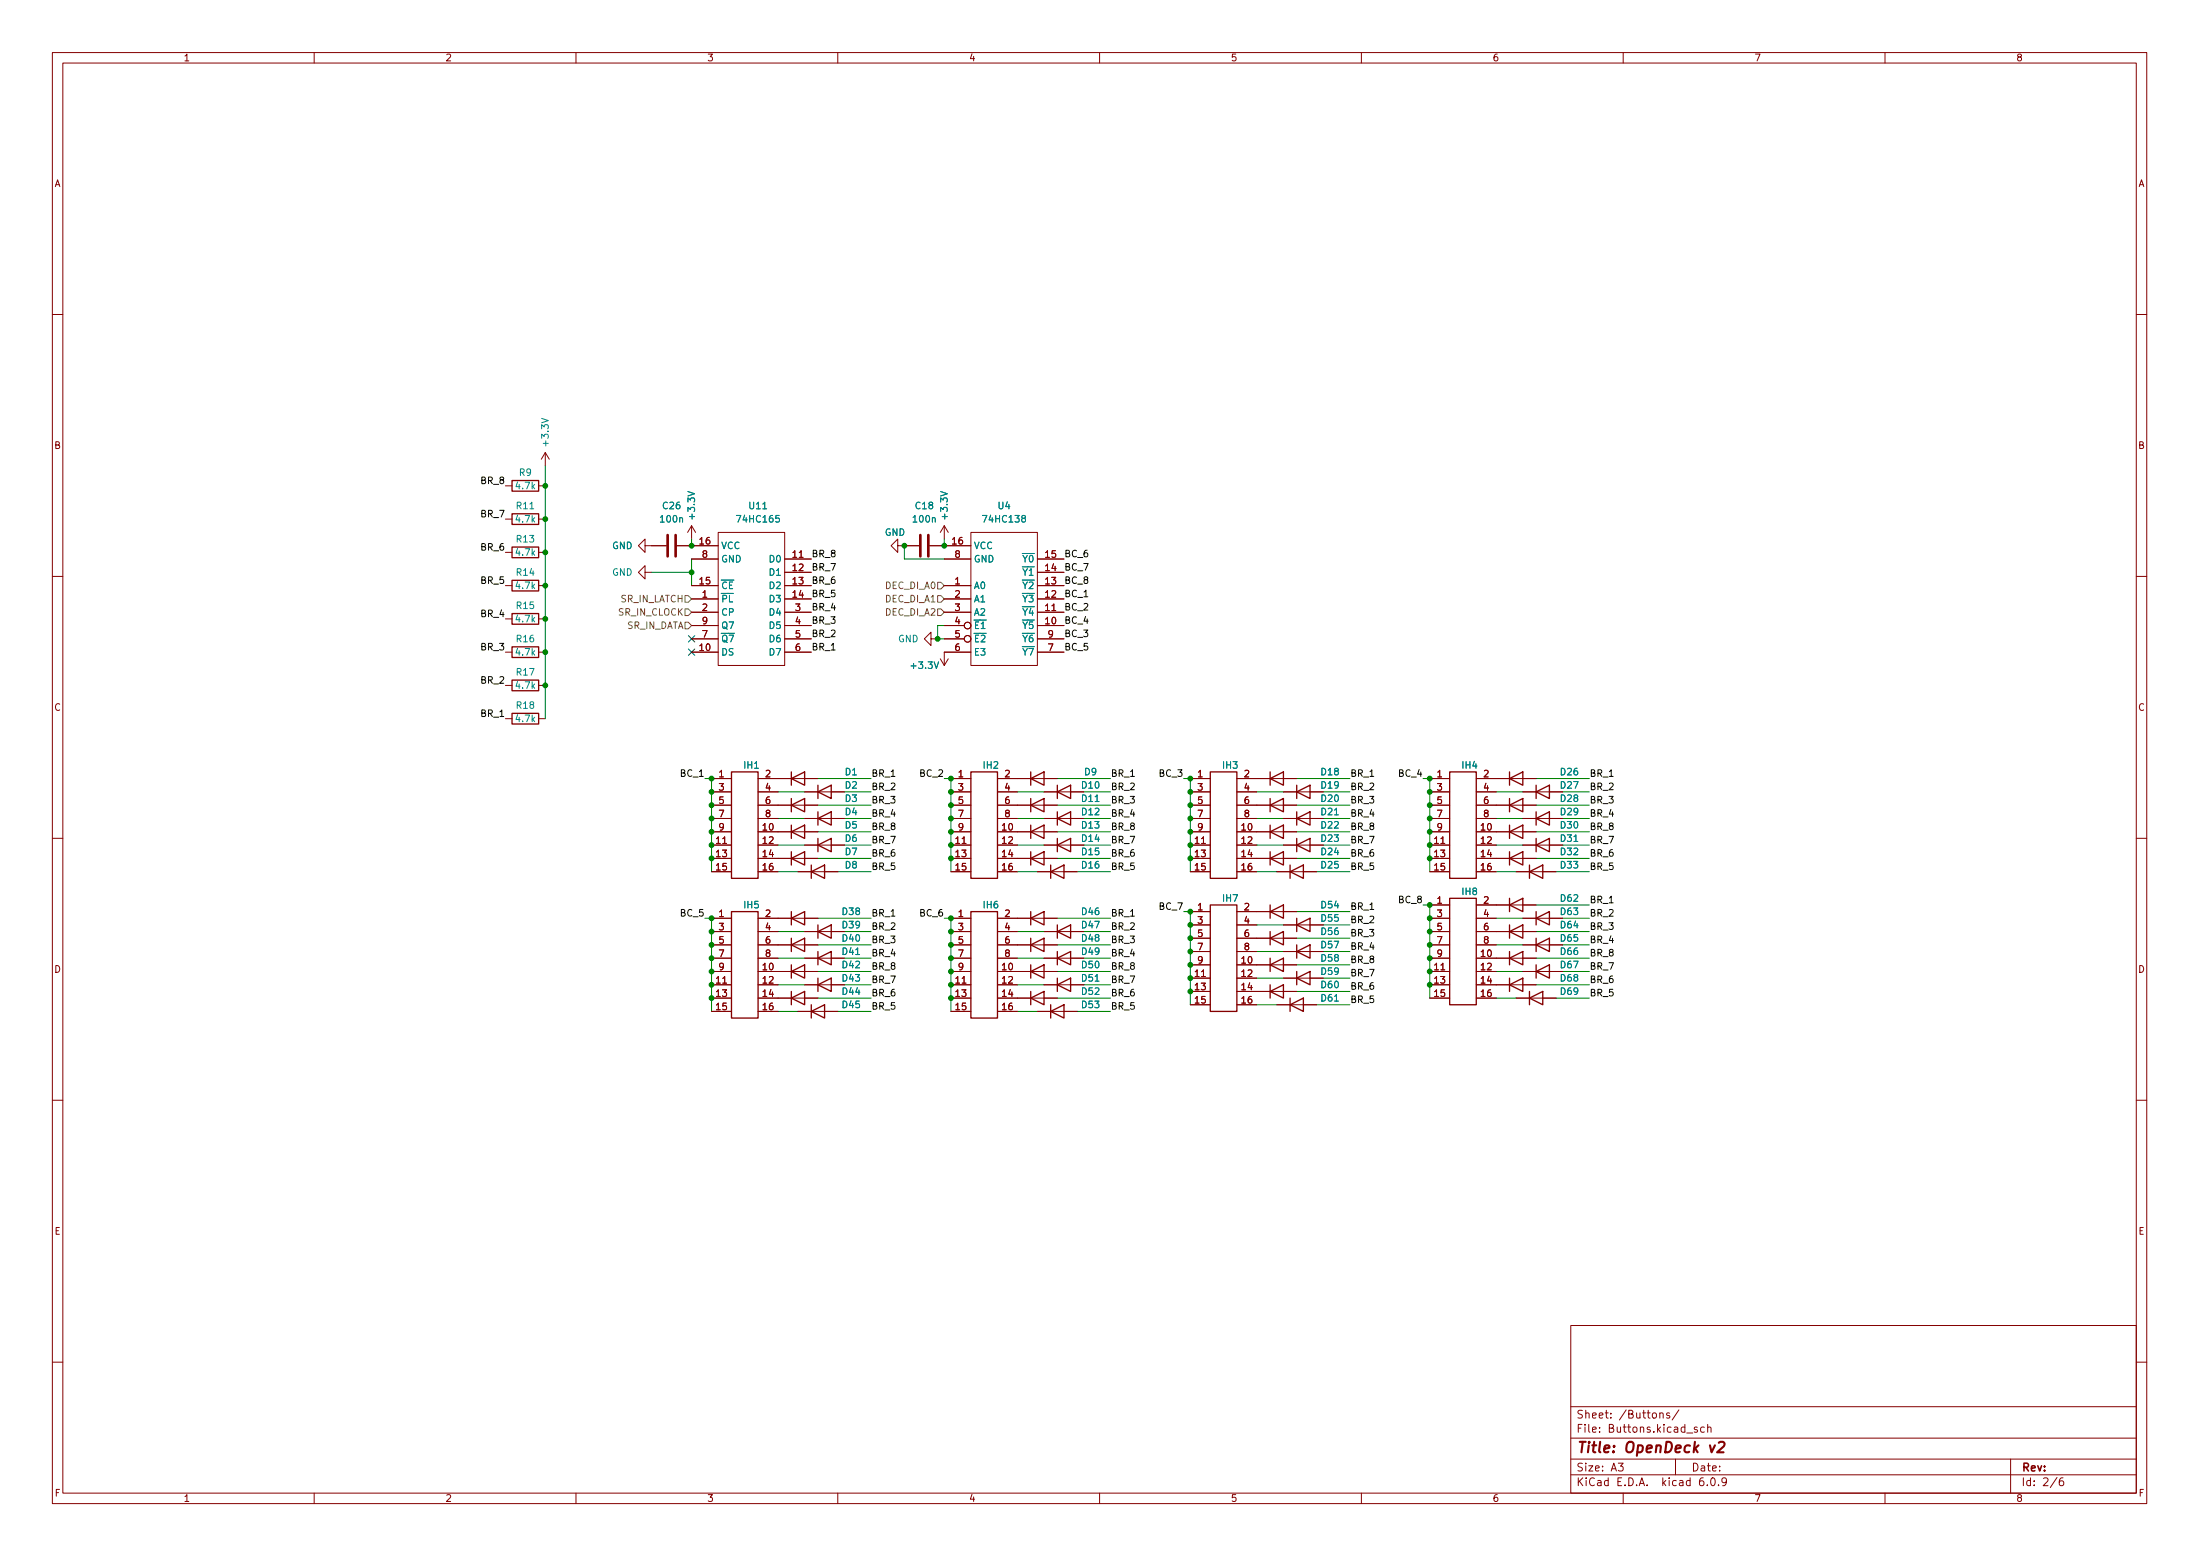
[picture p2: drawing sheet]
<svg xmlns="http://www.w3.org/2000/svg" width="420mm" height="297mm" viewBox="0 0 420 297" stroke-linecap="round" stroke-linejoin="round" font-family="sans-serif">
<g fill="none" stroke="#840000" stroke-width=".19">
<path d="M10 10h400v277h-400zM12 12h396v273h-396zM60 10v2M110 10v2M160 10v2M210 10v2M260 10v2M310 10v2M360 10v2M10 60h2M408 60h2M96.5 99.1h1.3"/>
<path d="M96.5 92.7h1.3M102.9 99.1h1.2M102.9 92.7h1.2M104.1 86.4l-.7 1.3M104.1 86.4v2.5M104.1 86.4l.8 1.3M10 110h2M96.5 111.8h1.3M96.5 118.1h1.3M96.5 105.4h1.3M102.9 111.8h1.2M102.9 118.1h1.2"/>
<path d="M102.9 105.4h1.2M123.2 109.3v-1.3l-1.3 1.3 1.3 1.2v-1.2h1.3M123.2 104.2v-1.3l-1.3 1.3 1.3 1.2v-1.2h4.1M129.3 104.2h7.9M132.1 114.3h5.1M132.1 106.7h5.1M132.1 111.8h5.1M132.1 116.9h5.1M132.1 119.4h5.1M132.1 100.4l-.8 1.2M132.1 100.4v2.5M132.1 100.4l.7 1.2"/>
<path d="M137.2 101.6h12.7v25.4h-12.7zM149.9 114.3h5M149.9 106.7h5M149.9 109.3h5M149.9 111.8h5M149.9 116.9h5M149.9 119.4h5M171.4 104.2v-1.3l-1.2 1.3 1.2 1.2v-1.2h4.1M177.5 104.2h7.9M180.3 114.3h5.1M180.3 106.7h5.1M180.3 111.8h5.1"/>
<path d="M180.3 116.9h5.1M180.3 119.4h3.8M180.3 100.4v2.5M180.3 100.4l-.7 1.2M180.3 100.4l.8 1.2M185.4 101.6h12.7v25.4h-12.7zM198.1 114.3h5.1M198.1 106.7h5.1M198.1 109.3h5.1M198.1 111.8h5.1M198.1 116.9h5.1M198.1 119.4h5.1"/>
<path d="M408 110h2M96.5 124.5h1.3M96.5 137.2h1.3M96.5 130.8h1.3M102.9 124.5h1.2M102.9 137.2h1.2M102.9 130.8h1.2M132.1 124.5h5.1M132.1 122h5.1M149.9 124.5h5M149.9 122h5M177.8 122v-1.3l-1.3 1.3 1.3 1.2v-1.2h1.3"/>
<path d="M179.6 125.8l.7 1.2M180.3 122h3.8M181.1 125.8l-.8 1.2M185.4 124.5h-5.1v2.5M198.1 124.5h5.1M198.1 122h5.1M135.9 148.6h3.8M135.9 158.8h3.8M135.9 151.2h3.8M135.9 153.7h3.8M135.9 156.2h3.8M144.8 148.6h11.4"/>
<path d="M144.8 158.8h11.4M144.8 151.2h3.8M144.8 153.7h11.4M144.8 156.2h3.8M153.7 151.2h7.6M153.7 156.2h7.6M181.6 148.6h3.8M181.6 158.8h3.8M181.6 151.2h3.8M181.6 153.7h3.8M181.6 156.2h3.8M190.5 148.6h11.4"/>
<path d="M190.5 158.8h11.4M190.5 151.2h3.8M190.5 153.7h11.4M190.5 156.2h3.8M199.4 151.2h7.6M199.4 156.2h7.6M227.3 148.6h3.8M227.3 158.8h3.8M227.3 151.2h3.8M227.3 153.7h3.8M227.3 156.2h3.8M236.2 148.6h11.4"/>
<path d="M236.2 158.8h11.4M236.2 151.2h3.8M236.2 153.7h11.4M236.2 156.2h3.8M245.1 151.2h7.6M245.1 156.2h7.6M273 148.6h3.9M273 158.8h3.9M273 151.2h3.9M273 153.7h3.9M273 156.2h3.9M281.9 148.6h11.5"/>
<path d="M281.9 158.8h11.5M281.9 151.2h3.8M281.9 153.7h11.5M281.9 156.2h3.8M290.8 151.2h7.6M290.8 156.2h7.6M10 160h2M135.9 161.3h3.8M135.9 163.9h3.8M135.9 166.4h3.8M135.9 175.3h3.8M135.9 177.8h3.8"/>
<path d="M144.8 161.3h3.8M144.8 163.9h11.4M144.8 166.4h3.8M144.8 175.3h11.4M144.8 177.8h3.8M152.4 166.4h7.6M153.7 161.3h7.6M153.7 177.8h7.6M181.6 161.3h3.8M181.6 163.9h3.8M181.6 166.4h3.8M181.6 175.3h3.8"/>
<path d="M181.6 177.8h3.8M190.5 161.3h3.8M190.5 163.9h11.4M190.5 166.4h3.8M190.5 175.3h11.4M190.5 177.8h3.8M198.1 166.4h7.6M199.4 161.3h7.6M199.4 177.8h7.6M227.3 161.3h3.8M227.3 163.9h3.8M227.3 166.4h3.8"/>
<path d="M227.3 174h3.8M227.3 176.6h3.8M227.3 179.1h3.8M236.2 161.3h3.8M236.2 163.9h11.4M236.2 166.4h3.8M236.2 174h11.4M236.2 176.6h3.8M236.2 179.1h11.4M243.8 166.4h7.7M245.1 161.3h7.6M245.1 176.6h7.6"/>
<path d="M273 161.3h3.9M273 163.9h3.9M273 166.4h3.9M273 175.3h3.9M273 177.8h3.9M273 172.8h3.9M281.9 161.3h3.8M281.9 163.9h11.5M281.9 166.4h3.8M281.9 175.3h3.8M281.9 177.8h11.5M281.9 172.8h11.5"/>
<path d="M289.6 166.4h7.6M290.8 161.3h7.6M290.8 175.3h7.6M408 160h2M135.9 188h3.8M135.9 182.9h3.8M135.9 185.5h3.8M135.9 190.5h3.8M135.9 193.1h3.8M135.9 180.4h3.8M144.8 188h3.8M144.8 182.9h3.8"/>
<path d="M144.8 185.5h11.4M144.8 190.5h11.4M144.8 193.1h3.8M144.8 180.4h11.4M152.4 193.1h7.6M153.7 188h7.6M153.7 182.9h7.6M181.6 188h3.8M181.6 182.9h3.8M181.6 185.5h3.8M181.6 190.5h3.8M181.6 193.1h3.8"/>
<path d="M181.6 180.4h3.8M190.5 188h3.8M190.5 182.9h3.8M190.5 185.5h11.4M190.5 190.5h11.4M190.5 193.1h3.8M190.5 180.4h11.4M198.1 193.1h7.6M199.4 188h7.6M199.4 182.9h7.6M227.3 184.2h3.8M227.3 186.7h3.8"/>
<path d="M227.3 189.3h3.8M227.3 191.8h3.8M227.3 181.6h3.8M236.2 184.2h11.4M236.2 186.7h3.8M236.2 189.3h11.4M236.2 191.8h3.8M236.2 181.6h3.8M243.8 191.8h7.7M245.1 186.7h7.6M245.1 181.6h7.6M273 188h3.9"/>
<path d="M273 182.9h3.9M273 185.5h3.9M273 190.5h3.9M273 180.4h3.9M281.9 188h11.5M281.9 182.9h11.5M281.9 185.5h3.8M281.9 190.5h3.8M281.9 180.4h3.8M289.6 190.5h7.6M290.8 185.5h7.6M290.8 180.4h7.6"/>
<path d="M10 210h2M408 210h2M300 253h108v32h-108zM10 260h2M300 278.5h108M300 274.5h108M300 268.5h108M309.1 279.3h.9l-.5 .6 .4 .1v.7l-.2 .1-.6-.1M317 269.9l.2-.2 .4 .1v.9M317 269.7v1M318.9 269.8l-.4-.1-.2 .2 .1 .2 .5 .2v.3h-.6M320 278.5v3"/>
<path d="M320.6 269.1l-1.2 2M322.1 273.6h1.2M324.1 272.5l-.3-.1-.2 .2v.2l.5 .2v.3h-.5M325.5 272.5l-.4-.1-.3 .3 .1 .6h.6M326.1 272.6l.3-.2 .3 .1 .1 .9M326.1 271.9v1.5M384 278.5v6.5M408 260h2M60 285v2M110 285v2M160 285v2M210 285v2"/>
<path d="M260 285v2M300 281.5h108M310 285v2M325.3 282.1a.59 .59 0 0 0-.7 .7v.5l.1 .2 .4 .1 .3-.1v-.5l-.1-.2-.4-.1-.3 .3M326.1 283.5v.1M326.8 282.3l.3-.2a.8 .8 0 0 1 .5 .8 .8 .8 0 0 1-.5 .7l-.3-.1-.1-.5zM328.2 283.5v.1M329.7 282.8l-.3 .2h-.3l-.2-.2 .1-.6 .4-.1 .2 .2a.99 .99 0 0 1-.3 1.3h-.3M360 285v2M392.9 282l-1.3 2M394 282.1a.6 .6 0 0 0-.7 .7v.5l.1 .2 .4 .1 .3-.1v-.5l-.1-.2-.4-.1-.3 .3"/>
<circle cx="184.8" cy="119.4" r=".63"/>
<circle cx="184.8" cy="122" r=".63"/>
</g>
<path d="M326.6 275.9l.3 1.3 .6-1.3M328.2 275.4l.4-.2h.4l.3 .2v.4l-.1 .3-1.3 1.1h1.3" fill="none" stroke="#840000" stroke-width=".4"/>
<g fill="none" stroke="#840000" stroke-width=".25">
<path d="M97.8 98.1h5.1v2h-5.1zM97.8 91.7h5.1v2.1h-5.1zM97.8 110.8h5.1v2h-5.1zM97.8 117.1h5.1v2.1h-5.1zM97.8 104.4h5.1v2.1h-5.1zM97.8 123.5h5.1v2h-5.1zM97.8 136.2h5.1v2h-5.1zM97.8 129.8h5.1v2.1h-5.1zM139.7 147.4h5.1v20.3h-5.1zM151.1 158.8l2.6-1.3v2.6zM151.1 148.6l2.6-1.2v2.5zM151.1 153.7l2.6-1.3v2.6z"/>
<path d="M151.1 147.4v2.5M151.1 152.4v2.6M151.1 157.5v2.6M156.2 151.2l2.5-1.3v2.5zM156.2 156.2l2.5-1.2v2.5zM156.2 149.9v2.5M156.2 155v2.5M185.4 147.4h5.1v20.3h-5.1zM196.8 153.7l2.6-1.3v2.6zM196.8 148.6l2.6-1.2v2.5zM196.8 158.8l2.6-1.3v2.6zM196.8 147.4v2.5"/>
<path d="M196.8 152.4v2.6M196.8 157.5v2.6M201.9 156.2l2.6-1.2v2.5zM201.9 151.2l2.6-1.3v2.5zM201.9 149.9v2.5M201.9 155v2.5M231.1 147.4h5.1v20.3h-5.1zM242.6 153.7l2.5-1.3v2.6zM242.6 148.6l2.5-1.2v2.5zM242.6 158.8l2.5-1.3v2.6zM242.6 147.4v2.5M242.6 152.4v2.6"/>
<path d="M242.6 157.5v2.6M247.6 151.2l2.6-1.3v2.5zM247.6 156.2l2.6-1.2v2.5zM247.6 149.9v2.5M247.6 155v2.5M276.9 147.4h5v20.3h-5zM288.3 158.8l2.5-1.3v2.6zM288.3 148.6l2.5-1.2v2.5zM288.3 153.7l2.5-1.3v2.6zM288.3 147.4v2.5M288.3 152.4v2.6M288.3 157.5v2.6"/>
<path d="M293.4 156.2l2.5-1.2v2.5zM293.4 151.2l2.5-1.3v2.5zM293.4 149.9v2.5M293.4 155v2.5M139.7 174h5.1v20.3h-5.1zM151.1 175.3l2.6-1.3v2.6zM151.1 163.9l2.6-1.3v2.5zM151.1 162.6v2.5M151.1 174v2.6M151.1 179.1v2.5M154.9 166.4l2.6-1.3v2.6zM154.9 165.1v2.6"/>
<path d="M156.2 177.8l2.5-1.2v2.5zM156.2 161.3l2.5-1.2v2.5zM156.2 160.1v2.5M156.2 176.6v2.5M185.4 174h5.1v20.3h-5.1zM196.8 163.9l2.6-1.3v2.5zM196.8 175.3l2.6-1.3v2.6zM196.8 162.6v2.5M196.8 174v2.6M196.8 179.1v2.5M200.7 166.4l2.5-1.3v2.6zM200.7 165.1v2.6"/>
<path d="M201.9 161.3l2.6-1.2v2.5zM201.9 177.8l2.6-1.2v2.5zM201.9 160.1v2.5M201.9 176.6v2.5M231.1 172.8h5.1v20.3h-5.1zM242.6 163.9l2.5-1.3v2.5zM242.6 174l2.5-1.2v2.5zM242.6 179.1l2.5-1.3v2.6zM242.6 162.6v2.5M242.6 172.8v2.5M242.6 177.8v2.6M246.4 166.4l2.5-1.3v2.6z"/>
<path d="M246.4 165.1v2.6M247.6 161.3l2.6-1.2v2.5zM247.6 176.6l2.6-1.3v2.5zM247.6 160.1v2.5M247.6 175.3v2.5M276.9 171.5h5v20.3h-5zM288.3 177.8l2.5-1.2v2.5zM288.3 172.8l2.5-1.3v2.5zM288.3 163.9l2.5-1.3v2.5zM288.3 162.6v2.5M288.3 171.5v2.5M288.3 176.6v2.5"/>
<path d="M292.1 166.4l2.5-1.3v2.6zM292.1 165.1v2.6M293.4 175.3l2.5-1.3v2.6zM293.4 161.3l2.5-1.2v2.5zM293.4 160.1v2.5M293.4 174v2.6M293.4 179.1v2.5M151.1 180.4l2.6-1.3v2.5zM151.1 185.5l2.6-1.3v2.5zM151.1 190.5l2.6-1.2v2.5zM151.1 184.2v2.5M151.1 189.3v2.5"/>
<path d="M154.9 193.1l2.6-1.3v2.5zM154.9 191.8v2.5M156.2 188l2.5-1.3v2.6zM156.2 182.9l2.5-1.3v2.6zM156.2 181.6v2.6M156.2 186.7v2.6M196.8 185.5l2.6-1.3v2.5zM196.8 180.4l2.6-1.3v2.5zM196.8 190.5l2.6-1.2v2.5zM196.8 184.2v2.5M196.8 189.3v2.5M200.7 193.1l2.5-1.3v2.5z"/>
<path d="M200.7 191.8v2.5M201.9 182.9l2.6-1.3v2.6zM201.9 188l2.6-1.3v2.6zM201.9 181.6v2.6M201.9 186.7v2.6M242.6 184.2l2.5-1.3v2.6zM242.6 189.3l2.5-1.3v2.5zM242.6 182.9v2.6M242.6 188v2.5M246.4 191.8l2.5-1.3v2.6zM246.4 190.5v2.6M247.6 181.6l2.6-1.2v2.5z"/>
<path d="M247.6 186.7l2.6-1.2v2.5zM247.6 180.4v2.5M247.6 185.5v2.5M288.3 182.9l2.5-1.3v2.6zM288.3 188l2.5-1.3v2.6zM288.3 181.6v2.6M288.3 186.7v2.6M292.1 190.5l2.5-1.2v2.5zM292.1 189.3v2.5M293.4 180.4l2.5-1.3v2.5zM293.4 185.5l2.5-1.3v2.5zM293.4 184.2v2.5"/>
</g>
<path d="M127.5 102.1v4.1M129 102.1v4.1M175.8 102.1v4.1M177.3 102.1v4.1" fill="none" stroke="#840000" stroke-width=".51"/>
<path d="M130.8 116.2h.6l.7 .7-.7 .6h-.6zM130.8 118.8h.6l.7 .6-.7 .7h-.6zM130.8 113.7h.6l.7 .6-.7 .7h-.6zM179.1 113.7h.6l.6 .6-.6 .7h-.6zM179.1 116.2h.6l.6 .7-.6 .6h-.6zM179.1 111.2h.6l.6 .6-.6 .6h-.6z" fill="none" stroke="#848400" stroke-width=".19"/>
<g fill="none" stroke="#008400" stroke-width=".19">
<path d="M104.1 88.9v48.3M124.5 109.3h7.6M132.1 102.9v1.3M132.1 106.7v5.1M172.7 104.2v2.5h7.6M180.3 119.4h-1.2v2.6h1.2M180.3 102.9v1.3M134.6 148.6h1.3v17.8M148.6 151.2h5.1M148.6 156.2h5.1M156.2 148.6h10.2M156.2 153.7h10.2"/>
<path d="M156.2 158.8h10.2M161.3 151.2h5.1M161.3 156.2h5.1M180.3 148.6h1.3v17.8M194.3 151.2h5.1M194.3 156.2h5.1M201.9 148.6h10.2M201.9 153.7h10.2M201.9 158.8h10.2M207 151.2h5.1M207 156.2h5.1M226.1 148.6h1.2v17.8"/>
<path d="M240 151.2h5.1M240 156.2h5.1M247.6 148.6h10.2M247.6 153.7h10.2M247.6 158.8h10.2M252.7 151.2h5.1M252.7 156.2h5.1M271.8 148.6h1.2v17.8M285.7 151.2h5.1M285.7 156.2h5.1M293.4 148.6h10.1M293.4 153.7h10.1"/>
<path d="M293.4 158.8h10.1M298.4 151.2h5.1M298.4 156.2h5.1M134.6 175.3h1.3v17.8M148.6 166.4h3.8M148.6 161.3h5.1M148.6 177.8h5.1M156.2 163.9h10.2M156.2 175.3h10.2M160 166.4h6.4M161.3 161.3h5.1M161.3 177.8h5.1"/>
<path d="M180.3 175.3h1.3v17.8M194.3 166.4h3.8M194.3 161.3h5.1M194.3 177.8h5.1M201.9 163.9h10.2M201.9 175.3h10.2M205.7 166.4h6.4M207 161.3h5.1M207 177.8h5.1M226.1 174h1.2v17.8M240 166.4h3.8M240 161.3h5.1"/>
<path d="M240 176.6h5.1M247.6 163.9h10.2M247.6 174h10.2M247.6 179.1h10.2M251.5 166.4h6.3M252.7 161.3h5.1M252.7 176.6h5.1M271.8 172.8h1.2v17.7M285.7 166.4h3.9M285.7 161.3h5.1M285.7 175.3h5.1M293.4 163.9h10.1"/>
<path d="M293.4 177.8h10.1M293.4 172.8h10.1M297.2 166.4h6.3M298.4 161.3h5.1M298.4 175.3h5.1M148.6 193.1h3.8M148.6 182.9h5.1M148.6 188h5.1M156.2 190.5h10.2M156.2 180.4h10.2M156.2 185.5h10.2M160 193.1h6.4"/>
<path d="M161.3 182.9h5.1M161.3 188h5.1M194.3 193.1h3.8M194.3 182.9h5.1M194.3 188h5.1M201.9 190.5h10.2M201.9 180.4h10.2M201.9 185.5h10.2M205.7 193.1h6.4M207 182.9h5.1M207 188h5.1M240 181.6h5.1"/>
<path d="M240 186.7h5.1M240 191.8h3.8M247.6 189.3h10.2M247.6 184.2h10.2M251.5 191.8h6.3M252.7 181.6h5.1M252.7 186.7h5.1M285.7 190.5h3.9M285.7 180.4h5.1M285.7 185.5h5.1M293.4 182.9h10.1M293.4 188h10.1"/>
<path d="M297.2 190.5h6.3M298.4 180.4h5.1M298.4 185.5h5.1"/>
</g>
<path d="M131.5 121.3l1.2 1.3M131.5 123.9l1.2 1.2M132.7 121.3l-1.2 1.3M132.7 123.9l-1.2 1.2" fill="none" stroke="#000084" stroke-width=".19"/>
<g fill="#008400" stroke="#008400" stroke-width=".19">
<circle cx="181.6" cy="180.4" r=".46"/>
<circle cx="181.6" cy="185.5" r=".46"/>
<circle cx="181.6" cy="177.8" r=".46"/>
<circle cx="181.6" cy="182.9" r=".46"/>
<circle cx="181.6" cy="188" r=".46"/>
<circle cx="181.6" cy="190.5" r=".46"/>
<circle cx="181.6" cy="175.3" r=".46"/>
<circle cx="181.6" cy="163.9" r=".46"/>
<circle cx="181.6" cy="158.8" r=".46"/>
<circle cx="181.6" cy="156.2" r=".46"/>
<circle cx="181.6" cy="161.3" r=".46"/>
<circle cx="135.9" cy="180.4" r=".46"/>
<circle cx="135.9" cy="177.8" r=".46"/>
<circle cx="135.9" cy="182.9" r=".46"/>
<circle cx="135.9" cy="185.5" r=".46"/>
<circle cx="135.9" cy="190.5" r=".46"/>
<circle cx="135.9" cy="188" r=".46"/>
<circle cx="135.9" cy="175.3" r=".46"/>
<circle cx="135.9" cy="156.2" r=".46"/>
<circle cx="135.9" cy="163.9" r=".46"/>
<circle cx="135.9" cy="161.3" r=".46"/>
<circle cx="135.9" cy="158.8" r=".46"/>
<circle cx="135.9" cy="151.2" r=".46"/>
<circle cx="135.9" cy="148.6" r=".46"/>
<circle cx="135.9" cy="153.7" r=".46"/>
<circle cx="132.1" cy="109.3" r=".46"/>
<circle cx="104.1" cy="105.4" r=".46"/>
<circle cx="104.1" cy="118.1" r=".46"/>
<circle cx="104.1" cy="111.8" r=".46"/>
<circle cx="104.1" cy="130.8" r=".46"/>
<circle cx="104.1" cy="92.7" r=".46"/>
<circle cx="104.1" cy="99.1" r=".46"/>
<circle cx="104.1" cy="124.5" r=".46"/>
<circle cx="132.1" cy="104.2" r=".46"/>
<circle cx="181.6" cy="153.7" r=".46"/>
<circle cx="181.6" cy="151.2" r=".46"/>
<circle cx="181.6" cy="148.6" r=".46"/>
<circle cx="179.1" cy="122" r=".46"/>
<circle cx="180.3" cy="104.2" r=".46"/>
<circle cx="172.7" cy="104.2" r=".46"/>
<circle cx="227.3" cy="181.6" r=".46"/>
<circle cx="227.3" cy="176.6" r=".46"/>
<circle cx="227.3" cy="179.1" r=".46"/>
<circle cx="227.3" cy="174" r=".46"/>
<circle cx="227.3" cy="189.3" r=".46"/>
<circle cx="227.3" cy="184.2" r=".46"/>
<circle cx="227.3" cy="186.7" r=".46"/>
<circle cx="273" cy="177.8" r=".46"/>
<circle cx="273" cy="182.9" r=".46"/>
<circle cx="273" cy="185.5" r=".46"/>
<circle cx="273" cy="188" r=".46"/>
<circle cx="273" cy="180.4" r=".46"/>
<circle cx="273" cy="172.8" r=".46"/>
<circle cx="273" cy="163.9" r=".46"/>
<circle cx="273" cy="161.3" r=".46"/>
<circle cx="273" cy="158.8" r=".46"/>
<circle cx="273" cy="156.2" r=".46"/>
<circle cx="273" cy="175.3" r=".46"/>
<circle cx="273" cy="151.2" r=".46"/>
<circle cx="273" cy="148.6" r=".46"/>
<circle cx="273" cy="153.7" r=".46"/>
<circle cx="227.3" cy="156.2" r=".46"/>
<circle cx="227.3" cy="153.7" r=".46"/>
<circle cx="227.3" cy="148.6" r=".46"/>
<circle cx="227.3" cy="151.2" r=".46"/>
<circle cx="227.3" cy="158.8" r=".46"/>
<circle cx="227.3" cy="163.9" r=".46"/>
<circle cx="227.3" cy="161.3" r=".46"/>
</g>
<text font-size="2.8" fill="#840000" x="301" y="277.3">Title: OpenDeck v2</text>
<g font-size="2.1" fill="#840000">
<text x="301" y="273.5">File: Buttons.kicad_sch</text>
<text x="301" y="270.8">Sheet: /Buttons/</text>
<text x="301" y="280.9">Size: A3</text>
<text x="323" y="280.9">Date:</text>
<text x="386" y="280.9">Rev:</text>
<text x="301" y="283.7">KiCad E.D.A. kicad 6.0.9</text>
<text x="386" y="283.7">Id: 2/6</text>
</g>
<g font-size="1.8" fill="#840000">
<text x="35" y="11.7">1</text>
<text x="85" y="11.7">2</text>
<text x="135" y="11.7">3</text>
<text x="185" y="11.7">4</text>
<text x="235" y="11.7">5</text>
<text x="285" y="11.7">6</text>
<text x="335" y="11.7">7</text>
<text x="385" y="11.7">8</text>
<text x="10.3" y="35.7">A</text>
<text x="408.3" y="35.7">A</text>
<text x="10.3" y="85.7">B</text>
<text x="408.3" y="85.7">B</text>
<text x="133.6" y="103.9">16</text>
<text x="134.1" y="106.5">8</text>
<text x="151.4" y="106.5">11</text>
<text x="181.9" y="103.9">16</text>
<text x="182.4" y="106.5">8</text>
<text x="199.7" y="106.5">15</text>
<text x="133.6" y="111.5">15</text>
<text x="151.4" y="109">12</text>
<text x="151.4" y="111.5">13</text>
<text x="182.4" y="111.5">1</text>
<text x="199.7" y="111.5">13</text>
<text x="199.7" y="109">14</text>
<text x="134.1" y="114.1">1</text>
<text x="134.1" y="116.6">2</text>
<text x="134.1" y="119.2">9</text>
<text x="151.4" y="114.1">14</text>
<text x="151.9" y="116.6">3</text>
<text x="151.9" y="119.2">4</text>
<text x="182.4" y="114.1">2</text>
<text x="182.4" y="116.6">3</text>
<text x="182.4" y="119.2">4</text>
<text x="199.7" y="119.2">10</text>
<text x="199.7" y="116.6">11</text>
<text x="199.7" y="114.1">12</text>
<text x="133.6" y="124.2">10</text>
<text x="134.1" y="121.7">7</text>
<text x="151.9" y="121.7">5</text>
<text x="151.9" y="124.2">6</text>
<text x="182.4" y="121.7">5</text>
<text x="182.4" y="124.2">6</text>
<text x="200.2" y="124.2">7</text>
<text x="200.2" y="121.7">9</text>
<text x="10.3" y="135.7">C</text>
<text x="408.3" y="135.7">C</text>
<text x="137.3" y="148.4">1</text>
<text x="146.2" y="148.4">2</text>
<text x="183" y="148.4">1</text>
<text x="191.9" y="148.4">2</text>
<text x="228.7" y="148.4">1</text>
<text x="237.6" y="148.4">2</text>
<text x="274.5" y="148.4">1</text>
<text x="283.4" y="148.4">2</text>
<text x="137.3" y="150.9">3</text>
<text x="137.3" y="153.5">5</text>
<text x="137.3" y="156">7</text>
<text x="146.2" y="150.9">4</text>
<text x="146.2" y="153.5">6</text>
<text x="146.2" y="156">8</text>
<text x="183" y="150.9">3</text>
<text x="183" y="153.5">5</text>
<text x="183" y="156">7</text>
<text x="191.9" y="150.9">4</text>
<text x="191.9" y="153.5">6</text>
<text x="191.9" y="156">8</text>
<text x="228.7" y="150.9">3</text>
<text x="228.7" y="153.5">5</text>
<text x="228.7" y="156">7</text>
<text x="237.6" y="150.9">4</text>
<text x="237.6" y="153.5">6</text>
<text x="237.6" y="156">8</text>
<text x="274.5" y="150.9">3</text>
<text x="274.5" y="153.5">5</text>
<text x="274.5" y="156">7</text>
<text x="283.4" y="150.9">4</text>
<text x="283.4" y="153.5">6</text>
<text x="283.4" y="156">8</text>
<text x="136.8" y="161.1">11</text>
<text x="137.3" y="158.5">9</text>
<text x="145.7" y="158.5">10</text>
<text x="145.7" y="161.1">12</text>
<text x="182.5" y="161.1">11</text>
<text x="183" y="158.5">9</text>
<text x="191.4" y="158.5">10</text>
<text x="191.4" y="161.1">12</text>
<text x="228.3" y="161.1">11</text>
<text x="228.7" y="158.5">9</text>
<text x="237.1" y="158.5">10</text>
<text x="237.1" y="161.1">12</text>
<text x="274" y="161.1">11</text>
<text x="274.5" y="158.5">9</text>
<text x="282.9" y="158.5">10</text>
<text x="282.9" y="161.1">12</text>
<text x="136.8" y="163.6">13</text>
<text x="136.8" y="166.2">15</text>
<text x="145.7" y="163.6">14</text>
<text x="145.7" y="166.2">16</text>
<text x="182.5" y="163.6">13</text>
<text x="182.5" y="166.2">15</text>
<text x="191.4" y="163.6">14</text>
<text x="191.4" y="166.2">16</text>
<text x="228.3" y="163.6">13</text>
<text x="228.3" y="166.2">15</text>
<text x="237.1" y="163.6">14</text>
<text x="237.1" y="166.2">16</text>
<text x="274" y="163.6">13</text>
<text x="274" y="166.2">15</text>
<text x="282.9" y="163.6">14</text>
<text x="282.9" y="166.2">16</text>
<text x="228.7" y="173.8">1</text>
<text x="237.6" y="173.8">2</text>
<text x="274.5" y="172.5">1</text>
<text x="283.4" y="172.5">2</text>
<text x="137.3" y="175">1</text>
<text x="137.3" y="177.6">3</text>
<text x="146.2" y="175">2</text>
<text x="146.2" y="177.6">4</text>
<text x="183" y="175">1</text>
<text x="183" y="177.6">3</text>
<text x="191.9" y="175">2</text>
<text x="191.9" y="177.6">4</text>
<text x="228.7" y="176.3">3</text>
<text x="228.7" y="178.9">5</text>
<text x="237.6" y="176.3">4</text>
<text x="237.6" y="178.9">6</text>
<text x="274.5" y="175">3</text>
<text x="274.5" y="177.6">5</text>
<text x="283.4" y="175">4</text>
<text x="283.4" y="177.6">6</text>
<text x="10.3" y="185.7">D</text>
<text x="137.3" y="180.1">5</text>
<text x="137.3" y="182.7">7</text>
<text x="137.3" y="185.2">9</text>
<text x="145.7" y="185.2">10</text>
<text x="146.2" y="180.1">6</text>
<text x="146.2" y="182.7">8</text>
<text x="183" y="180.1">5</text>
<text x="183" y="182.7">7</text>
<text x="183" y="185.2">9</text>
<text x="191.4" y="185.2">10</text>
<text x="191.9" y="180.1">6</text>
<text x="191.9" y="182.7">8</text>
<text x="228.7" y="181.4">7</text>
<text x="228.7" y="183.9">9</text>
<text x="237.1" y="183.9">10</text>
<text x="237.6" y="181.4">8</text>
<text x="274" y="185.2">11</text>
<text x="274.5" y="180.1">7</text>
<text x="274.5" y="182.7">9</text>
<text x="282.9" y="182.7">10</text>
<text x="282.9" y="185.2">12</text>
<text x="283.4" y="180.1">8</text>
<text x="408.3" y="185.7">D</text>
<text x="136.8" y="187.7">11</text>
<text x="136.8" y="190.3">13</text>
<text x="145.7" y="187.7">12</text>
<text x="145.7" y="190.3">14</text>
<text x="182.5" y="187.7">11</text>
<text x="182.5" y="190.3">13</text>
<text x="191.4" y="187.7">12</text>
<text x="191.4" y="190.3">14</text>
<text x="228.3" y="186.5">11</text>
<text x="228.3" y="189">13</text>
<text x="228.3" y="191.6">15</text>
<text x="237.1" y="186.5">12</text>
<text x="237.1" y="189">14</text>
<text x="237.1" y="191.6">16</text>
<text x="274" y="187.7">13</text>
<text x="274" y="190.3">15</text>
<text x="282.9" y="187.7">14</text>
<text x="282.9" y="190.3">16</text>
<text x="136.8" y="192.8">15</text>
<text x="145.7" y="192.8">16</text>
<text x="182.5" y="192.8">15</text>
<text x="191.4" y="192.8">16</text>
<text x="10.4" y="235.7">E</text>
<text x="408.4" y="235.7">E</text>
<text x="10.4" y="285.7">F</text>
<text x="35" y="286.7">1</text>
<text x="85" y="286.7">2</text>
<text x="135" y="286.7">3</text>
<text x="185" y="286.7">4</text>
<text x="235" y="286.7">5</text>
<text x="285" y="286.7">6</text>
<text x="335" y="286.7">7</text>
<text x="385" y="286.7">8</text>
<text x="408.4" y="285.7">F</text>
</g>
<g font-size="1.8" fill="#008484">
<text x="104.8" y="84.9" transform="rotate(-90 104.8 84.9)">+3.3V</text>
<text x="98.6" y="93.4">4.7k</text>
<text x="99.2" y="90.8">R9</text>
<text x="98.6" y="99.7">4.7k</text>
<text x="98.7" y="97.2">R11</text>
<text x="126.3" y="99.7">100n</text>
<text x="126.6" y="97.2">C26</text>
<text x="132.7" y="98.9" transform="rotate(-90 132.7 98.9)">+3.3V</text>
<text x="141" y="99.7">74HC165</text>
<text x="143.2" y="97.2">U11</text>
<text x="174.5" y="99.7">100n</text>
<text x="174.9" y="97.2">C18</text>
<text x="181" y="98.9" transform="rotate(-90 181 98.9)">+3.3V</text>
<text x="188" y="99.7">74HC138</text>
<text x="190.6" y="97.2">U4</text>
<text x="98.6" y="106.1">4.7k</text>
<text x="98.7" y="103.5">R13</text>
<text x="116.9" y="104.8">GND</text>
<text x="137.7" y="104.8">VCC</text>
<text x="137.7" y="107.4">GND</text>
<text x="147.1" y="107.4">D0</text>
<text x="169" y="102.3">GND</text>
<text x="185.9" y="104.8">VCC</text>
<text x="185.9" y="107.4">GND</text>
<text x="194.1" y="107.4">~{Y0}</text>
<text x="98.6" y="112.4">4.7k</text>
<text x="98.7" y="109.9">R14</text>
<text x="116.9" y="109.9">GND</text>
<text x="137.7" y="112.4">~{CE}</text>
<text x="147.1" y="109.9">D1</text>
<text x="147.1" y="112.4">D2</text>
<text x="185.9" y="112.4">A0</text>
<text x="194.1" y="112.4">~{Y2}</text>
<text x="194.1" y="109.9">~{Y1}</text>
<text x="98.6" y="118.8">4.7k</text>
<text x="98.7" y="116.2">R15</text>
<text x="137.7" y="115">~{PL}</text>
<text x="137.7" y="117.5">CP</text>
<text x="147.1" y="115">D3</text>
<text x="147.1" y="117.5">D4</text>
<text x="185.9" y="115">A1</text>
<text x="185.9" y="117.5">A2</text>
<text x="194.1" y="117.5">~{Y4}</text>
<text x="194.1" y="115">~{Y3}</text>
<text x="98.6" y="125.1">4.7k</text>
<text x="98.7" y="122.6">R16</text>
<text x="137.7" y="125.1">DS</text>
<text x="137.7" y="122.6">~{Q7}</text>
<text x="137.7" y="120.1">Q7</text>
<text x="147.1" y="120.1">D5</text>
<text x="147.1" y="122.6">D6</text>
<text x="147.1" y="125.1">D7</text>
<text x="171.5" y="122.6">GND</text>
<text x="185.9" y="120.1">~{E1}</text>
<text x="185.9" y="122.6">~{E2}</text>
<text x="185.9" y="125.1">E3</text>
<text x="194.1" y="120.1">~{Y5}</text>
<text x="194.1" y="125.1">~{Y7}</text>
<text x="194.1" y="122.6">~{Y6}</text>
<text x="98.6" y="131.5">4.7k</text>
<text x="98.7" y="128.9">R17</text>
<text x="174.2" y="127.7">+3.3V</text>
<text x="98.6" y="137.8">4.7k</text>
<text x="98.7" y="135.3">R18</text>
<text x="142.1" y="146.7">IH1</text>
<text x="161.4" y="148">D1</text>
<text x="187.9" y="146.7">IH2</text>
<text x="207.1" y="148">D9</text>
<text x="233.6" y="146.7">IH3</text>
<text x="252.4" y="148">D18</text>
<text x="279.3" y="146.7">IH4</text>
<text x="298.1" y="148">D26</text>
<text x="161.4" y="150.5">D2</text>
<text x="161.4" y="155.6">D4</text>
<text x="161.4" y="153.1">D3</text>
<text x="206.7" y="155.6">D12</text>
<text x="206.7" y="150.5">D10</text>
<text x="206.7" y="153.1">D11</text>
<text x="252.4" y="153.1">D20</text>
<text x="252.4" y="150.5">D19</text>
<text x="252.4" y="155.6">D21</text>
<text x="298.1" y="155.6">D29</text>
<text x="298.1" y="150.5">D27</text>
<text x="298.1" y="153.1">D28</text>
<text x="161.4" y="158.2">D5</text>
<text x="161.4" y="160.7">D6</text>
<text x="206.7" y="160.7">D14</text>
<text x="206.7" y="158.2">D13</text>
<text x="252.4" y="160.7">D23</text>
<text x="252.4" y="158.2">D22</text>
<text x="298.1" y="158.2">D30</text>
<text x="298.1" y="160.7">D31</text>
<text x="161.4" y="165.8">D8</text>
<text x="161.4" y="163.2">D7</text>
<text x="206.7" y="165.8">D16</text>
<text x="206.7" y="163.2">D15</text>
<text x="252.4" y="165.8">D25</text>
<text x="252.4" y="163.2">D24</text>
<text x="298.1" y="165.8">D33</text>
<text x="298.1" y="163.2">D32</text>
<text x="142.1" y="173.4">IH5</text>
<text x="187.9" y="173.4">IH6</text>
<text x="233.6" y="172.1">IH7</text>
<text x="252.4" y="173.4">D54</text>
<text x="279.3" y="170.9">IH8</text>
<text x="298.1" y="172.1">D62</text>
<text x="160.9" y="179.7">D40</text>
<text x="160.9" y="174.7">D38</text>
<text x="160.9" y="177.2">D39</text>
<text x="206.7" y="177.2">D47</text>
<text x="206.7" y="179.7">D48</text>
<text x="206.7" y="174.7">D46</text>
<text x="252.4" y="178.5">D56</text>
<text x="252.4" y="175.9">D55</text>
<text x="298.1" y="179.7">D65</text>
<text x="298.1" y="174.7">D63</text>
<text x="298.1" y="177.2">D64</text>
<text x="160.9" y="182.3">D41</text>
<text x="160.9" y="184.8">D42</text>
<text x="206.7" y="184.8">D50</text>
<text x="206.7" y="182.3">D49</text>
<text x="252.4" y="183.6">D58</text>
<text x="252.4" y="181">D57</text>
<text x="298.1" y="184.8">D67</text>
<text x="298.1" y="182.3">D66</text>
<text x="160.9" y="187.4">D43</text>
<text x="160.9" y="189.9">D44</text>
<text x="206.7" y="189.9">D52</text>
<text x="206.7" y="187.4">D51</text>
<text x="252.4" y="186.1">D59</text>
<text x="252.4" y="191.2">D61</text>
<text x="252.4" y="188.6">D60</text>
<text x="298.1" y="187.4">D68</text>
<text x="298.1" y="189.9">D69</text>
<text x="160.9" y="192.4">D45</text>
<text x="206.7" y="192.4">D53</text>
</g>
<g font-size="1.8">
<text x="92" y="92.4">BR_8</text>
<text x="92" y="98.7">BR_7</text>
<text x="92" y="105.1">BR_6</text>
<text x="154.9" y="106.4">BR_8</text>
<text x="203.2" y="106.4">BC_6</text>
<text x="92" y="111.4">BR_5</text>
<text x="154.9" y="108.9">BR_7</text>
<text x="154.9" y="111.4">BR_6</text>
<text x="154.9" y="114">BR_5</text>
<text x="203.2" y="108.9">BC_7</text>
<text x="203.2" y="114">BC_1</text>
<text x="203.2" y="111.4">BC_8</text>
<text x="92" y="117.8">BR_4</text>
<text x="154.9" y="119.1">BR_3</text>
<text x="154.9" y="116.5">BR_4</text>
<text x="203.2" y="116.5">BC_2</text>
<text x="203.2" y="119.1">BC_4</text>
<text x="92" y="124.1">BR_3</text>
<text x="154.9" y="121.6">BR_2</text>
<text x="154.9" y="124.1">BR_1</text>
<text x="203.2" y="124.1">BC_5</text>
<text x="203.2" y="121.6">BC_3</text>
<text x="92" y="130.5">BR_2</text>
<text x="92" y="136.8">BR_1</text>
<text x="130.1" y="148.3">BC_1</text>
<text x="166.4" y="148.3">BR_1</text>
<text x="175.8" y="148.3">BC_2</text>
<text x="212.1" y="148.3">BR_1</text>
<text x="221.5" y="148.3">BC_3</text>
<text x="257.8" y="148.3">BR_1</text>
<text x="267.3" y="148.3">BC_4</text>
<text x="303.5" y="148.3">BR_1</text>
<text x="166.4" y="150.8">BR_2</text>
<text x="166.4" y="153.4">BR_3</text>
<text x="166.4" y="155.9">BR_4</text>
<text x="212.1" y="153.4">BR_3</text>
<text x="212.1" y="150.8">BR_2</text>
<text x="212.1" y="155.9">BR_4</text>
<text x="257.8" y="153.4">BR_3</text>
<text x="257.8" y="155.9">BR_4</text>
<text x="257.8" y="150.8">BR_2</text>
<text x="303.5" y="155.9">BR_4</text>
<text x="303.5" y="153.4">BR_3</text>
<text x="303.5" y="150.8">BR_2</text>
<text x="166.4" y="161">BR_7</text>
<text x="166.4" y="158.4">BR_8</text>
<text x="212.1" y="158.4">BR_8</text>
<text x="212.1" y="161">BR_7</text>
<text x="257.8" y="161">BR_7</text>
<text x="257.8" y="158.4">BR_8</text>
<text x="303.5" y="161">BR_7</text>
<text x="303.5" y="158.4">BR_8</text>
<text x="166.4" y="166.1">BR_5</text>
<text x="166.4" y="163.5">BR_6</text>
<text x="212.1" y="166.1">BR_5</text>
<text x="212.1" y="163.5">BR_6</text>
<text x="257.8" y="166.1">BR_5</text>
<text x="257.8" y="163.5">BR_6</text>
<text x="303.5" y="166.1">BR_5</text>
<text x="303.5" y="163.5">BR_6</text>
<text x="221.5" y="173.7">BC_7</text>
<text x="257.8" y="173.7">BR_1</text>
<text x="267.3" y="172.4">BC_8</text>
<text x="303.5" y="172.4">BR_1</text>
<text x="130.1" y="174.9">BC_5</text>
<text x="166.4" y="177.5">BR_2</text>
<text x="166.4" y="174.9">BR_1</text>
<text x="175.8" y="174.9">BC_6</text>
<text x="212.1" y="177.5">BR_2</text>
<text x="212.1" y="174.9">BR_1</text>
<text x="257.8" y="178.8">BR_3</text>
<text x="257.8" y="176.2">BR_2</text>
<text x="303.5" y="174.9">BR_2</text>
<text x="303.5" y="177.5">BR_3</text>
<text x="166.4" y="180">BR_3</text>
<text x="166.4" y="182.6">BR_4</text>
<text x="166.4" y="185.1">BR_8</text>
<text x="212.1" y="180">BR_3</text>
<text x="212.1" y="182.6">BR_4</text>
<text x="212.1" y="185.1">BR_8</text>
<text x="257.8" y="183.8">BR_8</text>
<text x="257.8" y="181.3">BR_4</text>
<text x="303.5" y="182.6">BR_8</text>
<text x="303.5" y="185.1">BR_7</text>
<text x="303.5" y="180">BR_4</text>
<text x="166.4" y="190.2">BR_6</text>
<text x="166.4" y="187.6">BR_7</text>
<text x="212.1" y="187.6">BR_7</text>
<text x="212.1" y="190.2">BR_6</text>
<text x="257.8" y="186.4">BR_7</text>
<text x="257.8" y="188.9">BR_6</text>
<text x="257.8" y="191.5">BR_5</text>
<text x="303.5" y="187.6">BR_6</text>
<text x="303.5" y="190.2">BR_5</text>
<text x="166.4" y="192.7">BR_5</text>
<text x="212.1" y="192.7">BR_5</text>
</g>
<g font-size="1.8" fill="#848400">
<text x="169.1" y="112.4">DEC_DI_A0</text>
<text x="118.1" y="117.5">SR_IN_CLOCK</text>
<text x="118.4" y="115">SR_IN_LATCH</text>
<text x="169.1" y="115">DEC_DI_A1</text>
<text x="169.1" y="117.5">DEC_DI_A2</text>
<text x="119.5" y="120.1">SR_IN_DATA</text>
</g>
</svg>
